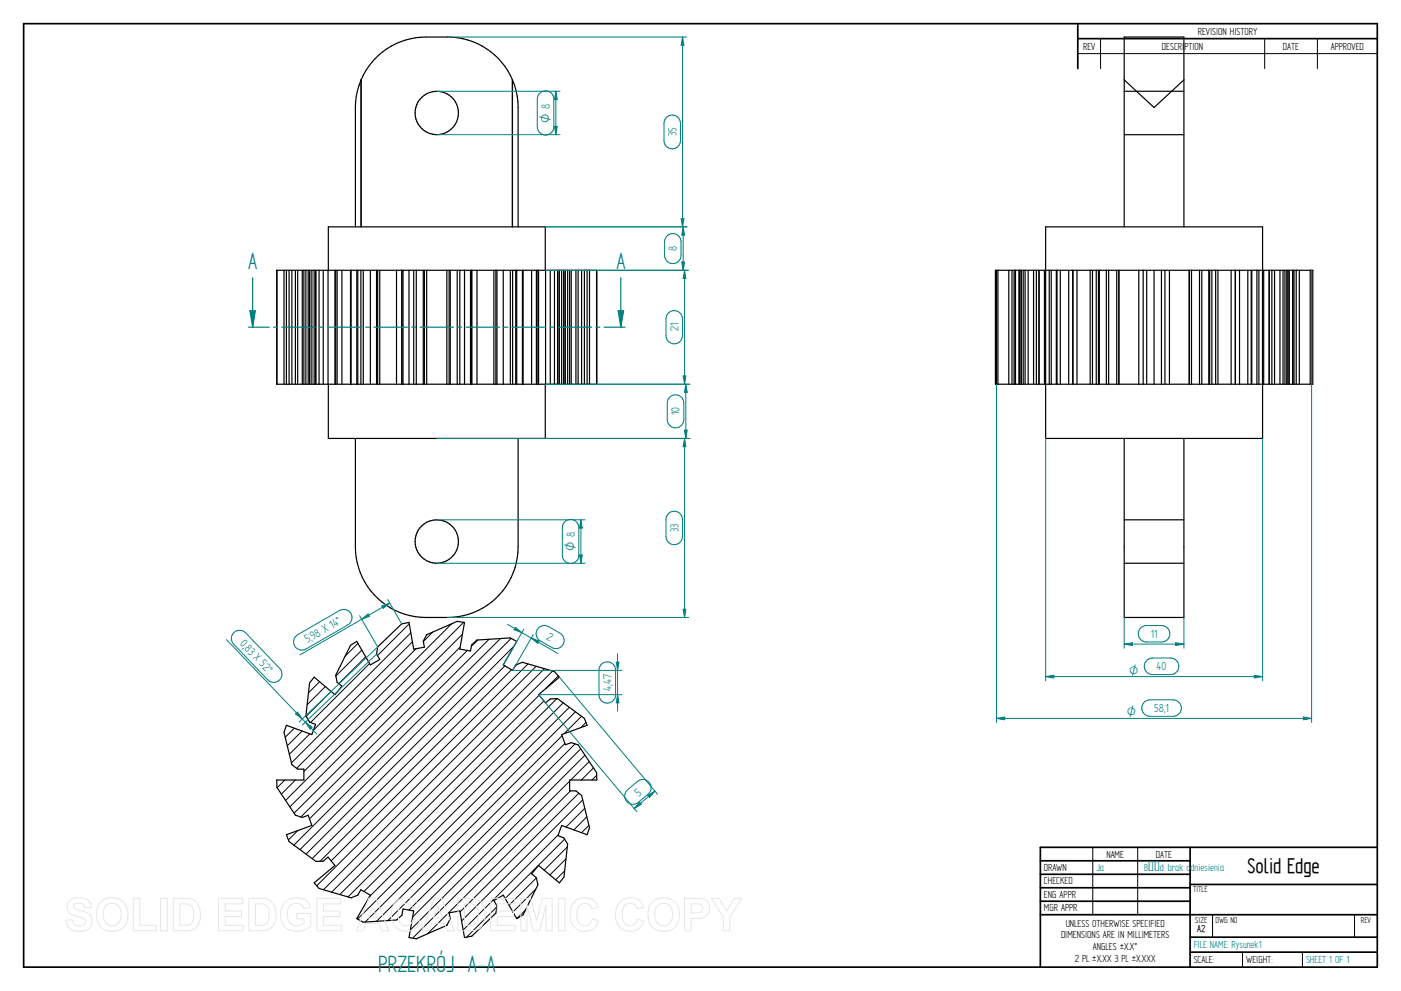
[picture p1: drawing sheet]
<svg xmlns="http://www.w3.org/2000/svg" width="594mm" height="420mm" viewBox="0 0 594 420" stroke-linecap="round" stroke-linejoin="round" font-family="sans-serif">
<g fill="none" stroke="#000" stroke-width=".72">
<path d="M10 10h574v400h-574zM457 10v19.1M457 16.4h127M504.6 359.2v50.8M584 359.2h-142.9v50.8M441.1 365h63.5M441.1 370.7h63.5M441.1 376.4h63.5M504.6 375h79.4M441.1 382.1h63.5M441.1 387.8h142.9M504.6 397.3h79.4"/>
<path d="M504.6 403.7h79.4"/>
</g>
<path d="M466.7 16.4v12.7M536.3 16.4v12.7M558.6 16.4v12.7M457 22.7h127M463.4 359.2v28.6M482.4 359.2v28.6M514.2 387.9v9.4M574.4 387.9v9.4M526.9 403.7v6.3M552.3 403.7v6.3" fill="none" stroke="#000" stroke-width=".42"/>
<g fill="none" stroke="#000" stroke-width=".51">
<path d="M153.1 33.9a30.4 30.4 0 0 0-2.4 11.7v50.6M153.1 33.9v62.3M153.1 33.9a29.9 29.9 0 0 1 27.5-18.2 56.9 56.9 0 0 1 15.7 .7 29.8 29.8 0 0 1 21 17.5M217.3 33.9a30.4 30.4 0 0 1 2.4 11.7v50.6M217.3 33.9v62.3M476.7 38.7h25.3M476.7 33.9l12.7 11.7 12.6-11.7M476.7 57.1h25.3M443.4 96.2h92v89.7h-92zM476.7 96.2v-80.5h25.3v80.5M117.3 114.6h135.8v48.3h-135.8zM117.4 114.6v48.3"/>
<path d="M120.4 114.6v48.3M121.4 114.6v48.3M122.6 114.6v48.3M123.8 114.6v48.3M125.3 114.6v48.3M126.2 114.6v48.3M128.2 114.6v48.3M128.9 114.6v48.3M129.7 114.6v48.3M130.7 114.6v48.3M131.3 114.6v48.3M131.4 114.6v48.3"/>
<path d="M132.2 114.6v48.3M133.2 114.6v48.3M133.8 114.6v48.3M134 114.6v48.3M135.3 114.6v48.3M137.1 114.6v48.3M139.1 114.6v48.3M139.2 114.6v-18.4h92v18.4M142 114.6v48.3M142.4 114.6v48.3M143 114.6v48.3M145 114.6v48.3"/>
<path d="M148.6 114.6v48.3M148.9 114.6v48.3M151.3 114.6v48.3M151.7 114.6v48.3M153 114.6v48.3M154 114.6v48.3M157 114.6v48.3M159.7 114.6v48.3M160.1 114.6v48.3M161 114.6v48.3M168.1 114.6v48.3M170.3 114.6v48.3"/>
<path d="M170.4 114.6v48.3M170.9 114.6v48.3M173.4 114.6v48.3M175.4 114.6v48.3M176.5 114.6v48.3M179.5 114.6v48.3M180 114.6v48.3M180.9 114.6v48.3M189.5 114.6v48.3M190.5 114.6v48.3M190.9 114.6v48.3M193.9 114.6v48.3"/>
<path d="M195 114.6v48.3M197 114.6v48.3M199.5 114.6v48.3M200 114.6v48.3M200.1 114.6v48.3M202.3 114.6v48.3M209.4 114.6v48.3M210.3 114.6v48.3M210.7 114.6v48.3M213.4 114.6v48.3M216.4 114.6v48.3M217.4 114.6v48.3"/>
<path d="M218.7 114.6v48.3M219.1 114.6v48.3M221.5 114.6v48.3M221.8 114.6v48.3M225.4 114.6v48.3M227.5 114.6v48.3M228.1 114.6v48.3M228.4 114.6v48.3M231.3 114.6v48.3M233.3 114.6v48.3M235.1 114.6v48.3M236.4 114.6v48.3"/>
<path d="M236.6 114.6v48.3M237.2 114.6v48.3M238.2 114.6v48.3M239 114.6v48.3M239.1 114.6v48.3M239.7 114.6v48.3M240.7 114.6v48.3M241.5 114.6v48.3M242.2 114.6v48.3M244.2 114.6v48.3M245.1 114.6v48.3M246.6 114.6v48.3"/>
<path d="M247.8 114.6v48.3M249 114.6v48.3M250 114.6v48.3M253 114.6v48.3M422.1 114.6h134.6v48.3h-134.6zM422.6 114.6v48.3M423.2 114.6v48.3M427.8 114.6v48.3M429.1 114.6v48.3M430 114.6v48.3M430.5 114.6v48.3M430.6 114.6v48.3"/>
<path d="M432.1 114.6v48.3M432.3 114.6v48.3M432.9 114.6v48.3M433.1 114.6v48.3M433.9 114.6v48.3M434.7 114.6v48.3M436 114.6v48.3M438.3 114.6v48.3M439.5 114.6v48.3M440.6 114.6v48.3M442.9 114.6v48.3M444.9 114.6v48.3"/>
<path d="M445.8 114.6v48.3M447.9 114.6v48.3M448.2 114.6v48.3M449.6 114.6v48.3M453.2 114.6v48.3M454.9 114.6v48.3M455 114.6v48.3M456.7 114.6v48.3M462.3 114.6v48.3M463.2 114.6v48.3M464.9 114.6v48.3M465.8 114.6v48.3"/>
<path d="M466.2 114.6v48.3M469.1 114.6v48.3M470.1 114.6v48.3M473.5 114.6v48.3M474.4 114.6v48.3M474.5 114.6v48.3M482.9 114.6v48.3M484.8 114.6v48.3M486.2 114.6v48.3M489.4 114.6v48.3M492.5 114.6v48.3M494 114.6v48.3"/>
<path d="M495.9 114.6v48.3M504.3 114.6v48.3M505.2 114.6v48.3M508.6 114.6v48.3M509.6 114.6v48.3M512.6 114.6v48.3M512.9 114.6v48.3M513.9 114.6v48.3M515.5 114.6v48.3M516.5 114.6v48.3M522 114.6v48.3M523.8 114.6v48.3"/>
<path d="M523.9 114.6v48.3M525.6 114.6v48.3M529.1 114.6v48.3M530.6 114.6v48.3M530.8 114.6v48.3M533 114.6v48.3M533.8 114.6v48.3M535.8 114.6v48.3M538.2 114.6v48.3M539.3 114.6v48.3M540.5 114.6v48.3M542.7 114.6v48.3"/>
<path d="M544.1 114.6v48.3M544.9 114.6v48.3M545.7 114.6v48.3M545.8 114.6v48.3M546.5 114.6v48.3M546.7 114.6v48.3M548.1 114.6v48.3M548.3 114.6v48.3M548.7 114.6v48.3M549.6 114.6v48.3M551 114.6v48.3M555.6 114.6v48.3"/>
<path d="M556.2 114.6v48.3M139.2 162.9v23h92v-23M150.7 185.9v46a29.9 29.9 0 0 0 29.9 29.9 54.9 54.9 0 0 0 15.9-.8 29.9 29.9 0 0 0 23.2-29.1v-46M476.7 185.9v75.9h25.3v-75.9M476.7 220.4h25.3M476.7 238.8h25.3"/>
<circle cx="185.2" cy="47.9" r="9.2"/>
<circle cx="185.2" cy="229.6" r="9.2"/>
</g>
<g fill="none" stroke="#008080" stroke-width=".51">
<path d="M107.1 117.7v21h7.1M116 138.7h1.7M119.5 138.7h14.2M135.5 138.7h1.7M139 138.7h14.2M155.1 138.7h1.7M158.6 138.7h14.2M174.6 138.7h1.7M178.1 138.7h14.2M194.1 138.7h1.7M197.6 138.7h14.2M213.6 138.7h1.7"/>
<path d="M217.1 138.7h14.2M233.1 138.7h1.7M236.6 138.7h14.3M252.6 138.7h1.7M256.2 138.7h7.1"/>
</g>
<path d="M106 131.7h2.3l-1.2 7z" fill="#008080"/>
<path d="M263.3 117.7v21M106 131.7h2.3l-1.2 7z" fill="none" stroke="#008080" stroke-width=".51"/>
<path d="M262.1 131.7h2.3l-1.1 7z" fill="#008080"/>
<path d="M105.4 138.7h1.7M262.1 131.7h2.3l-1.1 7zM263.3 138.7h1.7" fill="none" stroke="#008080" stroke-width=".51"/>
<g fill="none" stroke="#000" stroke-width=".42">
<path d="M151.8 272.8l-5.5 5.5M153.4 275.6l-11 11M155.1 278.5l-11.4 11.4M173.5 264.5l-13.4 13.5M174.2 268.3l-41.3 41.3M174.9 272.1l-51.3 51.3M176.4 275l-50.6 50.8M183.5 268l-4 4M191.5 264.5l-62.6 62.6M195.1 274.3l-70.4 70.5M196.1 268.9l-73.2 73.2M196.6 263.8l-75.5 75.5"/>
<path d="M198.2 275.8l-70.6 70.6M202.6 271.4l-2.8 2.7M207.4 271l-76.2 76.2M212.2 270.7l-87.6 87.6M216.7 270.7l-89.5 89.5M218 273.9l-88.2 88.2M135.5 289l-4.7 4.8M138 291.1l-7.7 7.7M140.4 293.1l-10.6 10.6M156.7 281.3l-25 25M214.1 282.3l-81.7 81.7M216.9 284l-81.2 81.2"/>
<path d="M219.2 281.7l-.9 .9M223.9 281.5l-83.5 83.5M227.4 282.5l-93.1 93M228.6 294.8l-84.5 84.5M230.6 297.2l-83 83.1M230.8 283.5l-93.6 93.7M234.3 284.5l-93.7 93.7M236.1 296.2l-81.8 81.8M236.7 286.6l-5.4 5.4M238.8 298l-82.1 82.2M241.4 299.9l-89.8 89.8M121.5 307.6h-.1"/>
<path d="M124.8 308.7l-3.9 3.9M128.1 309.9l-6.3 6.3M131.4 311.1l-8.7 8.7M238.3 312l-78.6 78.6M239.5 315.2l-75 75.1M243.9 315.4l-70.5 70.5M244 301.8l-89.2 89.1M246.2 317.5l-71.2 71.3M246.6 303.7l-7.4 7.4M248.5 306.3l-2.2 2.2M120.8 330.7l-3.3 3.3M125.3 330.7l-6 6"/>
<path d="M241.5 331.2l-66.5 66.6M241.9 335.3l-60.6 60.6M245.4 336.3l-50.3 50.3M247.1 339.1l-51.4 51.3M248.1 320.2l-74.1 74.1M249.8 322.9l-7.8 7.8M251.6 325.6l-5.1 5.1M253 328.7l-2 2M126.3 352.2l-4 3.9M236.7 354l-40.3 40.3M239.4 355.8l-25.2 25.2M240.5 359.1l-9.7 9.8"/>
<path d="M247.9 342.7l-7.9 7.9M248.8 346.3l-5.5 5.6M249.7 349.9l-3.1 3.2M227.2 377l-9.7 9.7M227.5 372.2l-11.6 11.6M239.4 369.2l-3.8 3.8M240 364.2l-6.8 6.8M189.6 392.1l-.3 .3M210.6 384.5l-12.8 12.9M222.8 385.9l-3.6 3.5"/>
</g>
<path d="M133.2 287.1l8.8 7.4 3-3.5-2-1.7-.6-3 6.2-12.7 2.7-1.7 5.7 10 4-2.3-1.3-2.3 .4-3 10.2-9.8 3.1-.6 2 11.3 4.6-.8-.5-2.6 1.4-2.7 13-5.7 3.1 .5-2 11.3 4.5 .8 .5-2.6 2.3-2 14.1-.9 2.7 1.4-5.7 10 4 2.3 1.3-2.3 2.8-1.1 13.6 3.9 2.1 2.4-8.8 7.4 2.9 3.5 2-1.7 3.1-.1 11.4 8.4 1.2 2.9-10.8 3.9 1.5 4.4 2.5-.9 2.9 .9 7.9 11.8 .1 3.1h-11.6v4.6h2.7l2.4 1.9 3.4 13.7-1 3-10.8-3.9-1.6 4.3 2.4 .9 1.7 2.6-1.6 14.1-1.9 2.4-8.8-7.4-3 3.6 2.1 1.7 .6 3-6.3 12.7-2.7 1.6-5.7-10-4 2.3 1.3 2.3-.4 3-10.2 9.8-3.1 .6-2-11.3-4.5 .8 .4 2.6-1.4 2.7-13 5.7-3.1-.5 2-11.3-4.5-.8-.5 2.6-2.3 2.1-14.1 .9-2.7-1.5 5.7-10-4-2.3-1.3 2.3-2.8 1.2-13.6-4-2.1-2.4 8.8-7.4-2.9-3.5-2 1.7-3.1 .1-11.4-8.4-1.2-2.9 10.8-3.9-1.5-4.3-2.5 .9-2.9-1-7.9-11.8-.1-3.1h11.6v-4.6h-2.7l-2.4-1.9-3.4-13.7 1-3 10.8 3.9 1.6-4.3-2.4-.9-1.7-2.6 1.6-14z" fill="none" stroke="#000" stroke-width=".51"/>
<path d="M185.2 38.7h52.3M228.6 39.8a3.5 3.5 0 0 1 3.9-1.1 3.5 3.5 0 0 1 2.4 3.3v11.8a3.5 3.5 0 0 1-3.6 3.5 3.5 3.5 0 0 1-3.5-3.5v-11.8zM185.2 57.1h52.3M235.2 53.6h1.1l-.6 3.5z" fill="none" stroke="#008080" stroke-width=".42"/>
<path d="M235.2 53.6h1.1l-.6 3.5z" fill="#008080"/>
<path d="M235.7 38.7l.6 3.5h-1.1z" fill="none" stroke="#008080" stroke-width=".42"/>
<path d="M235.7 38.7l.6 3.5h-1.1z" fill="#008080"/>
<path d="M235.7 38.7v18.4M231.2 162.9h61.4M283.7 168.7a3.5 3.5 0 0 1 3.9-1.1 3.5 3.5 0 0 1 2.4 3.3v7a3.5 3.5 0 0 1-3.5 3.5 3.5 3.5 0 0 1-3.6-3.5v-7zM231.2 185.9h61.4M290.2 182.4h1.2l-.6 3.5z" fill="none" stroke="#008080" stroke-width=".42"/>
<path d="M290.2 182.4h1.2l-.6 3.5z" fill="#008080"/>
<path d="M290.8 162.9l.6 3.5h-1.2z" fill="none" stroke="#008080" stroke-width=".42"/>
<path d="M290.8 162.9l.6 3.5h-1.2z" fill="#008080"/>
<path d="M290.8 162.9v23M185.2 185.9h106.8M290.3 185.9l.5 3.5h-1.1zM283.2 218.1a3.5 3.5 0 0 1 3.9-1.2 3.5 3.5 0 0 1 2.3 3.4v7.1a3.5 3.5 0 0 1-3.5 3.5 3.5 3.5 0 0 1-3.5-3.5v-7.1zM189.8 261.8h102.2" fill="none" stroke="#008080" stroke-width=".42"/>
<path d="M290.3 185.9l.5 3.5h-1.1z" fill="#008080"/>
<path d="M289.7 258.3h1.1l-.5 3.5z" fill="none" stroke="#008080" stroke-width=".42"/>
<path d="M289.7 258.3h1.1l-.5 3.5z" fill="#008080"/>
<path d="M253.1 114.6h38.9M283.2 133a3.5 3.5 0 0 1 3.9-1.1 3.5 3.5 0 0 1 2.3 3.3v7.1a3.5 3.5 0 0 1-3.5 3.5 3.5 3.5 0 0 1-3.5-3.5v-7.1zM289.7 159.4h1.1l-.5 3.5zM253.1 162.9h38.9M290.3 185.9v75.9" fill="none" stroke="#008080" stroke-width=".42"/>
<path d="M289.7 159.4h1.1l-.5 3.5z" fill="#008080"/>
<path d="M290.3 114.6l.5 3.5h-1.1z" fill="none" stroke="#008080" stroke-width=".42"/>
<path d="M290.3 114.6l.5 3.5h-1.1z" fill="#008080"/>
<path d="M231.2 96.2h60.2M231.2 114.6h60.2M282.6 100.3a3.5 3.5 0 0 1 3.9-1.1 3.5 3.5 0 0 1 2.3 3.3v5.7a3.5 3.5 0 0 1-3.5 3.6 3.5 3.5 0 0 1-3.5-3.6v-5.7zM289.1 111.1h1.2l-.6 3.5zM290.3 114.6v48.3" fill="none" stroke="#008080" stroke-width=".42"/>
<path d="M289.1 111.1h1.2l-.6 3.5z" fill="#008080"/>
<path d="M289.7 96.2l.6 3.5h-1.2z" fill="none" stroke="#008080" stroke-width=".42"/>
<path d="M289.7 96.2l.6 3.5h-1.2z" fill="#008080"/>
<path d="M189.8 15.7h101.4M289.4 15.7l.6 3.5h-1.2zM282.9 49.5a3.5 3.5 0 0 1 3.7-.4 3.5 3.5 0 0 1 1.9 3.2v7.3a3.5 3.5 0 0 1-3.5 3.5 3.5 3.5 0 0 1-3.4-3.5v-7.3a3.5 3.5 0 0 1 1.3-2.8zM231.2 96.2h60M289.7 96.2v18.4" fill="none" stroke="#008080" stroke-width=".42"/>
<path d="M289.4 15.7l.6 3.5h-1.2z" fill="#008080"/>
<path d="M288.8 92.7h1.2l-.6 3.5z" fill="none" stroke="#008080" stroke-width=".42"/>
<path d="M288.8 92.7h1.2l-.6 3.5z" fill="#008080"/>
<path d="M289.4 15.7v80.5M476.7 261.8v13M476.7 273.1l3.5-.6v1.2zM483.4 266.5a3.5 3.5 0 0 1 2.8-1.3h6.3a3.5 3.5 0 0 1 3.6 3.5 3.5 3.5 0 0 1-3.6 3.5h-6.3a3.5 3.5 0 0 1-3.2-2 3.5 3.5 0 0 1 .4-3.7zM502 261.8v13" fill="none" stroke="#008080" stroke-width=".42"/>
<path d="M476.7 273.1l3.5-.6v1.2z" fill="#008080"/>
<path d="M498.5 272.5l3.5 .6-3.5 .6z" fill="none" stroke="#008080" stroke-width=".42"/>
<path d="M498.5 272.5l3.5 .6-3.5 .6z" fill="#008080"/>
<path d="M443.4 185.9v102.7M535.4 185.9v102.7M476.7 273.1h25.3M486.5 279.7l2.2-.7h7.7a3.5 3.5 0 0 1 3.5 3.5 3.5 3.5 0 0 1-3.5 3.5h-7.7a3.5 3.5 0 0 1-3.3-2.3 3.5 3.5 0 0 1 1.1-4zM531.9 286.3l3.5 .6-3.5 .5z" fill="none" stroke="#008080" stroke-width=".42"/>
<path d="M531.9 286.3l3.5 .6-3.5 .5z" fill="#008080"/>
<path d="M443.4 286.9l3.5-.6v1.1z" fill="none" stroke="#008080" stroke-width=".42"/>
<path d="M443.4 286.9l3.5-.6v1.1z" fill="#008080"/>
<path d="M556.2 114.6v191.7M422.6 162.9v143.4M443.4 286.9h92M484.9 298a3.5 3.5 0 0 1 2.8-1.3h9.8a3.5 3.5 0 0 1 3.4 3.5 3.5 3.5 0 0 1-3.4 3.5h-9.8a3.5 3.5 0 0 1-3.2-2 3.5 3.5 0 0 1 .4-3.7zM552.7 304l3.5 .6-3.5 .6z" fill="none" stroke="#008080" stroke-width=".42"/>
<path d="M552.7 304l3.5 .6-3.5 .6z" fill="#008080"/>
<path d="M422.6 304.6l3.4-.6v1.2z" fill="none" stroke="#008080" stroke-width=".42"/>
<path d="M422.6 304.6l3.4-.6v1.2z" fill="#008080"/>
<path d="M185.2 238.8h62.9M185.2 220.4h62.9M239.2 221.5a3.5 3.5 0 0 1 3.9-1.1 3.5 3.5 0 0 1 2.3 3.3v11.8a3.5 3.5 0 0 1-3.5 3.4 3.5 3.5 0 0 1-3.4-3.4v-11.8zM245.7 235.3h1.2l-.6 3.5zM422.6 304.6h133.6" fill="none" stroke="#008080" stroke-width=".42"/>
<path d="M245.7 235.3h1.2l-.6 3.5z" fill="#008080"/>
<path d="M246.3 220.4l.6 3.5h-1.2z" fill="none" stroke="#008080" stroke-width=".42"/>
<path d="M246.3 220.4l.6 3.5h-1.2z" fill="#008080"/>
<path d="M246.3 220.4v18.4M228.4 294.5l41.6 49.6M237.2 287.1l41.6 49.7M266.1 334.8l4.2-3.5a3.5 3.5 0 0 1 5 .4 3.5 3.5 0 0 1-.4 5l-4.3 3.5a3.5 3.5 0 0 1-4.9-.5 3.5 3.5 0 0 1 .4-4.9zM274.7 337.2l3-1.8-2.3 2.7z" fill="none" stroke="#008080" stroke-width=".42"/>
<path d="M274.7 337.2l3-1.8-2.3 2.7z" fill="#008080"/>
<path d="M271.2 340.1l.7 .9-3 1.8z" fill="none" stroke="#008080" stroke-width=".42"/>
<path d="M271.2 340.1l.7 .9-3 1.8z" fill="#008080"/>
<path d="M218.6 266l2.7 2.2-3.3-1.2zM222.2 266.7l-8.8 15.2M226.1 269l-8.7 15.2M228.3 266.3a3.5 3.5 0 0 1 4.3-.7l4.9 2.9a3.5 3.5 0 0 1 1.3 4.8 3.5 3.5 0 0 1-4.8 1.2l-4.9-2.8a3.5 3.5 0 0 1-.8-5.4zM277.7 335.4l-8.8 7.4" fill="none" stroke="#008080" stroke-width=".42"/>
<path d="M218.6 266l2.7 2.2-3.3-1.2z" fill="#008080"/>
<path d="M225.2 270.5l3.4 1.3-.6 1z" fill="none" stroke="#008080" stroke-width=".42"/>
<path d="M225.2 270.5l3.4 1.3-.6 1z" fill="#008080"/>
<path d="M215.2 264.7l21.4 12.3M217.4 284.2h46.2M228.4 294.5h35.2M255.3 281.3a3.5 3.5 0 0 1 3.7-.3 3.5 3.5 0 0 1 2 3.1v10.5a3.5 3.5 0 0 1-3.5 3.5 3.5 3.5 0 0 1-3.5-3.5v-10.5l.4-1.5zM261.3 280.7h1.2l-.6 3.5z" fill="none" stroke="#008080" stroke-width=".42"/>
<path d="M261.3 280.7h1.2l-.6 3.5z" fill="#008080"/>
<path d="M261.9 294.5l.6 3.5h-1.2z" fill="none" stroke="#008080" stroke-width=".42"/>
<path d="M261.9 294.5l.6 3.5h-1.2z" fill="#008080"/>
<path d="M164.4 254.2l5.9 10.3M125.6 269.6l18.4-10.8a3.5 3.5 0 0 1 4.8 1.3 3.5 3.5 0 0 1-1.3 4.8l-17.8 10.3a3.5 3.5 0 0 1-4.5-1 3.5 3.5 0 0 1 .4-4.6zM152.5 261l7.6 13.3M153.4 262.6l2.7-2.3 .6 1zM261.9 277.2v24.3" fill="none" stroke="#008080" stroke-width=".42"/>
<path d="M153.4 262.6l2.7-2.3 .6 1z" fill="#008080"/>
<path d="M161.9 256.9l3.4-1.2-2.8 2.2z" fill="none" stroke="#008080" stroke-width=".42"/>
<path d="M161.9 256.9l3.4-1.2-2.8 2.2z" fill="#008080"/>
<path d="M165.3 255.7l-38.1 22M99.2 268.2a3.5 3.5 0 0 1 4.9 .1l14.5 15.1a3.5 3.5 0 0 1-.1 5 3.5 3.5 0 0 1-5-.2l-14.4-15.1a3.5 3.5 0 0 1 .1-4.9zM159.7 277.3l-31.5 30.1M160.1 274.3l-33.2 31.7M125.3 302.7l.8-.8 2.1 2.9z" fill="none" stroke="#008080" stroke-width=".42"/>
<path d="M125.3 302.7l.8-.8 2.1 2.9z" fill="#008080"/>
<path d="M129.5 306.2l2.8 2.1-.8 .8z" fill="none" stroke="#008080" stroke-width=".42"/>
<path d="M129.5 306.2l2.8 2.1-.8 .8z" fill="#008080"/>
<path d="M96 271.2l38.3 40" fill="none" stroke="#008080" stroke-width=".42"/>
<g fill="none" stroke="#e6e6e6" stroke-width=".42">
<path d="M29.6 381.8a6.5 6.5 0 0 1 8.5 .8l.6 2.2-2.8 .1a2.7 2.7 0 0 0-2.1-2 2.7 2.7 0 0 0-2.7 1.1 1.87 1.87 0 0 0 2.2 1.8l1.4 .4a4.4 4.4 0 0 1 4 6.2 6.4 6.4 0 0 1-9.1 1.3l-1.2-1.8-.5-1.7 2.7-.3a2.94 2.94 0 0 0 2.6 2.6 2.94 2.94 0 0 0 3.1-1.9 2.67 2.67 0 0 0-2.9-1.8 4.9 4.9 0 0 1-5-4.3l.4-1.6zM42.8 382.4a6.9 6.9 0 0 1 8.3-.8 6.9 6.9 0 0 1 3 7.7 6.7 6.7 0 0 1-8 5.5 6.7 6.7 0 0 1-5.1-8.3 6.1 6.1 0 0 1 1.8-4.1zM44.8 384.2a3.9 3.9 0 0 1 4.6-.8 3.9 3.9 0 0 1 2 4.3 3.8 3.8 0 0 1-1.9 4.3 3.8 3.8 0 0 1-4.6-.7 6.6 6.6 0 0 1-.1-7.1zM56.5 381h2.8v11.3h6.9v2.3h-9.7zM68.1 380.9h2.8v13.7h-2.8zM73.5 380.9h5a5.9 5.9 0 0 1 6.5 7 5.9 5.9 0 0 1-6.3 6.7h-5.2zM76.3 383.2h1.8a3.4 3.4 0 0 1 4 3.9v1.2a3.2 3.2 0 0 1-3.8 4h-2zM92.7 380.9h10.2v2.3h-7.4v3h6.9v2.4h-6.9v3.7h7.7v2.3h-10.5zM105.5 380.9h5.1a5.9 5.9 0 0 1 6.4 7 5.9 5.9 0 0 1-6.3 6.7h-5.2zM108.3 383.2h1.9a3.4 3.4 0 0 1 4 3.9v1.2a3.2 3.2 0 0 1-3.8 4h-2.1zM120.9 382.4a7.3 7.3 0 0 1 9.7 .1l1 2.2-2.7 .5a3.7 3.7 0 0 0-4.6-2 3.7 3.7 0 0 0-2.5 4.4 4.2 4.2 0 0 0 2.2 4.5 4.2 4.2 0 0 0 5-.8v-1.7h-3.2v-2.3h6v5.4a8.1 8.1 0 0 1-11.8-.8 8.3 8.3 0 0 1 .9-9.5zM134.4 380.9h10.2v2.3h-7.4v3h6.9v2.4h-6.9v3.7h7.6v2.3h-10.4z"/>
<path d="M156.4 380.9h3l5.5 13.7h-3l-1.2-3.1h-5.5l-1.1 3.1h-3zM157.9 384.1l1.9 5.1h-3.7zM167.7 382.5a6 6 0 0 1 10.2 2.1l-2.8 .7a3.2 3.2 0 0 0-3.9-2.2 3.2 3.2 0 0 0-2.4 3.8 4.6 4.6 0 0 0 2.5 5.5 3.2 3.2 0 0 0 4-2.8l2.6 .8a6.1 6.1 0 0 1-7.2 4.3 6.1 6.1 0 0 1-4.8-6.8 7.7 7.7 0 0 1 1.8-5.4zM184.1 380.9h3.1l5.5 13.7h-3l-1.2-3.1h-5.5l-1.1 3.1h-3zM185.7 384.1l1.9 5.1h-3.8zM194.2 380.9h5a5.9 5.9 0 0 1 6.5 7 5.9 5.9 0 0 1-6.3 6.7h-5.2zM197 383.2h1.8a3.4 3.4 0 0 1 4 3.9v1.2a3.2 3.2 0 0 1-3.8 4h-2zM208.1 380.9h10.2v2.3h-7.4v3h6.9v2.4h-6.9v3.7h7.6v2.3h-10.4zM220.8 380.9h4.2l2.5 9.3 2.4-9.3h4.2v13.7h-2.5l-.1-10.8-2.7 10.8h-2.7l-2.7-10.8v10.8h-2.6zM236.8 380.9h2.8v13.7h-2.8zM243.5 382.5a6 6 0 0 1 10.2 2.1l-2.8 .7a3.2 3.2 0 0 0-3.8-2.2 3.2 3.2 0 0 0-2.4 3.8 4.6 4.6 0 0 0 2.4 5.5 3.2 3.2 0 0 0 4-2.8l2.6 .8a6.1 6.1 0 0 1-7.2 4.3 6.1 6.1 0 0 1-4.7-6.8 7.7 7.7 0 0 1 1.7-5.4zM262.7 382.5a6 6 0 0 1 10.2 2.1l-2.7 .7a3.2 3.2 0 0 0-3.9-2.2 3.2 3.2 0 0 0-2.4 3.8 4.6 4.6 0 0 0 2.4 5.5 3.2 3.2 0 0 0 4-2.8l2.7 .8a6.1 6.1 0 0 1-7.2 4.3 6.1 6.1 0 0 1-4.8-6.8 7.7 7.7 0 0 1 1.7-5.4z"/>
<path d="M276.7 382.4a6.9 6.9 0 0 1 8.3-.8 6.9 6.9 0 0 1 3 7.7 6.7 6.7 0 0 1-8.1 5.5 6.7 6.7 0 0 1-5.1-8.3 6.1 6.1 0 0 1 1.9-4.1zM278.7 384.2a3.9 3.9 0 0 1 4.6-.8 3.9 3.9 0 0 1 1.9 4.3 3.8 3.8 0 0 1-1.8 4.3 3.8 3.8 0 0 1-4.7-.7 6.6 6.6 0 0 1 0-7.1zM290.3 380.9h5.2a4.4 4.4 0 0 1 5.4 4.3 4.4 4.4 0 0 1-5.4 4.2h-2.4v5.2h-2.8zM293.1 383.2h1.8a2.1 2.1 0 0 1 2.6 .6 2.1 2.1 0 0 1 0 2.6 3.4 3.4 0 0 1-2.9 .7h-1.5zM301.6 380.9h3.3l3.2 5.4 3.2-5.4h3.2l-5 7.9v5.8h-2.8v-5.8z"/>
</g>
<g font-size="11.3" fill="#008080">
<text x="105.2" y="114.3">A</text>
<text x="261.4" y="114.3">A</text>
<text x="160.3" y="412">PRZEKRÓJ A-A</text>
</g>
<text font-size="10.1" x="529" y="370.2">Solid Edge</text>
<g font-size="5.6" fill="#008080">
<text x="286.8" y="57.9" transform="rotate(-90 286.8 57.9)">35</text>
<text x="287.1" y="106.5" transform="rotate(-90 287.1 106.5)">8</text>
<text x="287.6" y="140.5" transform="rotate(-90 287.6 140.5)">21</text>
<text x="288.2" y="176.1" transform="rotate(-90 288.2 176.1)">10</text>
<text x="287.6" y="225.7" transform="rotate(-90 287.6 225.7)">33</text>
<text x="101.6" y="273.2" transform="rotate(46 101.6 273.2)">0,</text>
<text x="103.4" y="275.1" transform="rotate(46 103.4 275.1)">83 X 52°</text>
<text x="130.4" y="272.8" transform="rotate(-30 130.4 272.8)">5,</text>
<text x="132.7" y="271.4" transform="rotate(-30 132.7 271.4)">98 X 14°</text>
<text x="231.5" y="271.1" transform="rotate(30 231.5 271.1)">2</text>
<text x="487.9" y="270.5">11</text>
<text x="490.5" y="284.2">40</text>
<text x="259.2" y="292.9" transform="rotate(-90 259.2 292.9)">4,47</text>
<text x="489.4" y="302">58,1</text>
<text x="270.8" y="337.7" transform="rotate(-40 270.8 337.7)">5</text>
</g>
<g font-size="5.4" fill="#008080">
<text x="233.1" y="52" transform="rotate(-90 233.1 52)">O 8</text>
<text x="243.7" y="233.7" transform="rotate(-90 243.7 233.7)">O 8</text>
<text x="478.9" y="286">O</text>
<text x="477.8" y="303.7">O</text>
</g>
<g font-size="4.9">
<text x="507.9" y="14.7">REVISION HISTORY</text>
<text x="459.3" y="21">REV</text>
<text x="492.7" y="21">DESCRIPTION</text>
<text x="544" y="21">DATE</text>
<text x="564.3" y="21">APPROVED</text>
<text x="469.1" y="363.6">NAME</text>
<text x="490.1" y="363.6">DATE</text>
<text x="442.7" y="369.3">DRAWN</text>
<text x="442.7" y="375">CHECKED</text>
<text x="442.7" y="380.7">ENG APPR</text>
<text x="442.7" y="386.4">MGR APPR</text>
<text x="451.9" y="392.9">UNLESS OTHERWISE SPECIFIED</text>
<text x="449.9" y="397.9">DIMENSIONS ARE IN MILLIMETERS</text>
<text x="455.7" y="407.8">2 PL ±X.XX 3 PL ±X.XXX</text>
<text x="463.5" y="402.9">ANGLES ±X.X°</text>
<text x="506.2" y="408.3">SCALE:</text>
<text x="528.4" y="408.3">WEIGHT:</text>
</g>
<g font-size="4.9" fill="#008080">
<text x="464.9" y="369.3">Ja</text>
<text x="485.2" y="369.3">Błłd: brak odniesienia</text>
<text x="506.2" y="402">FILE NAME: Rysunek1</text>
<text x="553.8" y="408.4">SHEET 1 OF 1</text>
</g>
<text font-size="4.8" x="507.7" y="395.3">A2</text>
<g font-size="4.1">
<text x="505.9" y="378.3">TITLE</text>
<text x="506.9" y="391.1">SIZE</text>
<text x="515.4" y="391.1">DWG NO</text>
<text x="577" y="391.1">REV</text>
</g>
</svg>
